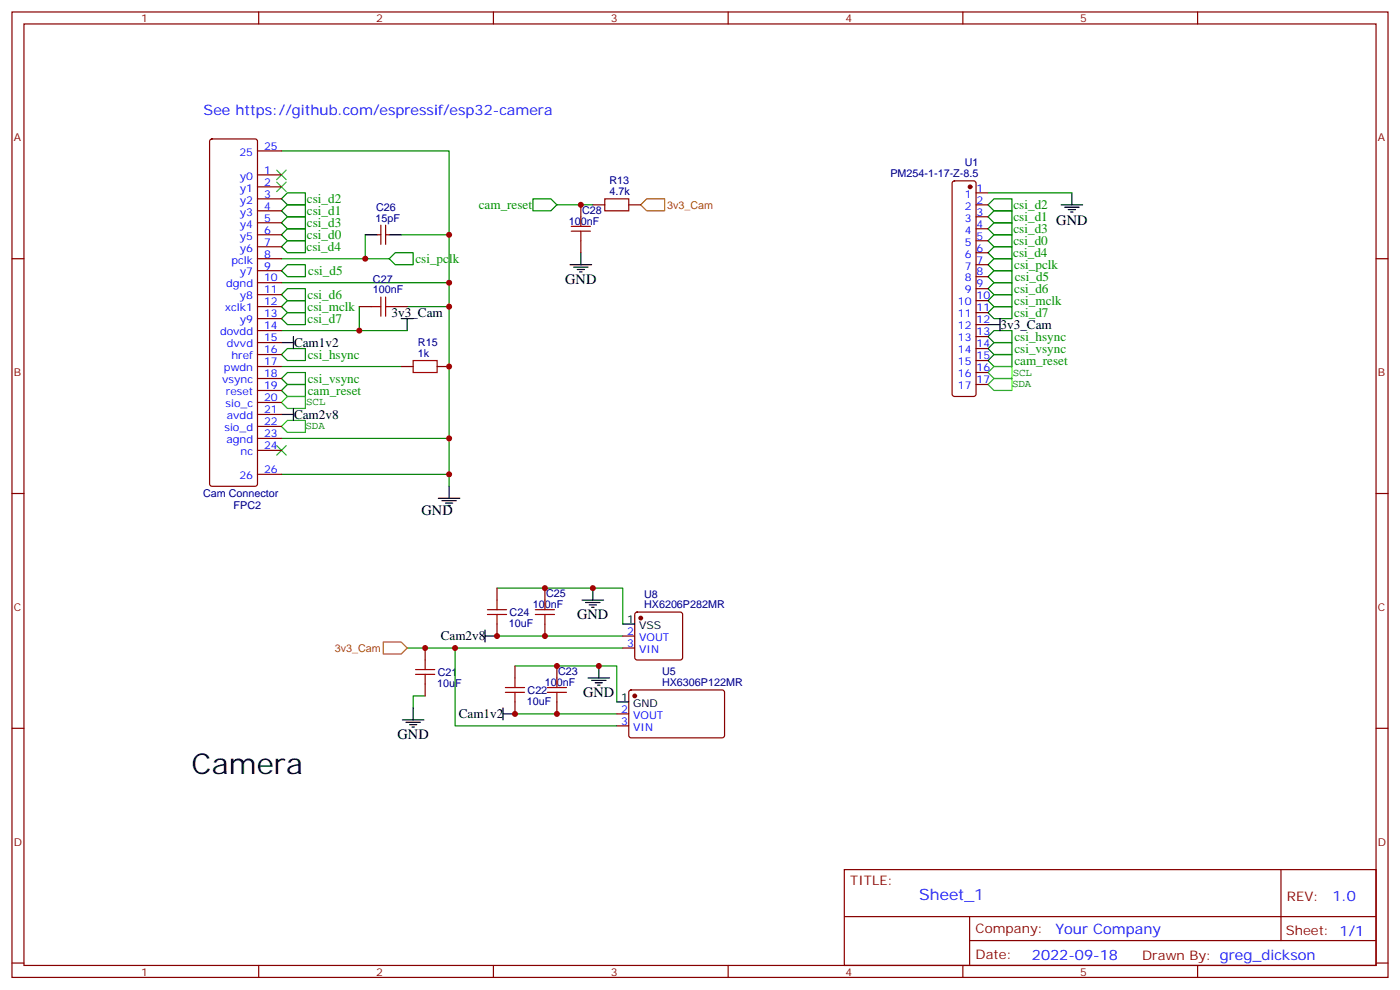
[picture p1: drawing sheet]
<svg xmlns="http://www.w3.org/2000/svg" width="412mm" height="292mm" viewBox="0 0 412 292" stroke-linecap="round" stroke-linejoin="round" font-family="sans-serif">
<g fill="none" stroke="#870000" stroke-width=".35">
<path d="M3.5 3.5h405.4v284.4h-405.4zM7.1 7.1h398.2v277.2h-398.2zM76.2 3.5v3.6M145.3 3.5v3.6M214.5 3.5v3.6M283.6 3.5v3.6M352.8 3.5v3.6M62 41.1l.4-.2h12.7l.5 .2 .2 .5v100.9l-.2 .5-.5 .2h-12.7l-.5-.2-.2-.5v-100.9zM75.8 51.5h7.1M75.8 55h7.1M75.8 58.6h7.1M75.8 44.5h7.1"/>
<path d="M280.7 53.5l.5-.2h5.6l.5 .2 .2 .5v62.1l-.2 .5-.5 .2h-5.6l-.5-.3-.2-.4v-62.1zM287.5 56.8h3.5M3.5 76.2h3.6M75.8 76.2h7.1M75.8 69.1h7.1M75.8 62.1h7.1M75.8 65.6h7.1M75.8 72.7h7.1M75.8 79.7h7.1M111.1 69.1h1.1M112.2 66.3v5.7M113.6 66.3v5.7"/>
<path d="M113.6 69.1h1.1M171.1 60.3v3.6M171.1 70.9v3.5M174.6 60.3h3.6M185.2 60.3h3.5M287.5 60.3h3.5M287.5 63.9h3.5M287.5 67.4h3.5M287.5 70.9h3.5M287.5 74.4h3.5M287.5 78h3.5M405.3 76.2h3.6"/>
<path d="M75.8 90.3h7.1M75.8 83.3h7.1M75.8 86.8h7.1M75.8 93.8h7.1M75.8 97.4h7.1M105.8 90.3h3.6M116.4 90.3h3.5M287.5 81.5h3.5M287.5 85h3.5M287.5 88.5h3.5M287.5 92.1h3.5M287.5 95.6h3.5"/>
<path d="M287.5 99.1h3.5M75.8 108h7.1M75.8 100.9h7.1M75.8 104.4h7.1M75.8 111.5h7.1M75.8 115h7.1M75.8 118.5h7.1M118.2 108h3.5M128.8 108h3.5M287.5 102.7h3.5M287.5 106.2h3.5M287.5 109.7h3.5"/>
<path d="M287.5 113.2h3.5M75.8 122.1h7.1M75.8 125.6h7.1M75.8 129.1h7.1M75.8 132.6h7.1M75.8 139.7h7.1M3.5 145.3h3.6M405.3 145.3h3.6M146.4 173.2v3.5M160.5 173.2v3.5M125.2 190.9v3.5M146.4 183.8v3.5"/>
<path d="M151.7 196.1v3.6M160.5 183.8v3.5M164 196.1v3.6M183.4 187.3h3.6M183.4 190.9h3.6M187.2 180.5l.5-.2h12.7l.5 .2 .2 .5v12.7l-.3 .5-.4 .2h-12.7l-.5-.3-.2-.4v-12.7zM3.5 214.5h3.6M125.2 201.4v3.6M151.7 206.7v3.6M164 206.7v3.6M181.7 210.3h3.5M181.7 213.8h3.5"/>
<path d="M185.4 203.4l.5-.2 27.1 .1 .4 .6v13l-.7 .4-27.1-.1-.4-.6v-12.7zM405.3 214.5h3.6M248.7 256.1h156.6v28.2h-156.6zM377.3 256.1v20.9M248.7 270h156.5M285.6 277h119.6M285.6 270v14.1M3.5 283.6h3.6M76.2 284.3v3.6M145.3 284.3v3.6M214.5 284.3v3.6M283.6 284.3v3.6"/>
<path d="M352.8 284.3v3.6M405.3 283.6h3.6"/>
</g>
<g fill="none" stroke="#008700" stroke-width=".35">
<path d="M82.9 44.5h49.4v98.7M291 56.8h24.7M82.9 76.2h31.8M107.6 69.1v7.1M118.2 69.1h14.1M164 60.3h10.6M82.9 83.3h49.4M82.9 97.4h37M105.8 90.3v7.1M119.9 90.3h12.4M82.9 108h35.3M82.9 129.1h49.4"/>
<path d="M82.9 139.7h49.4M146.4 173.2h37v10.6M119.9 190.9h14.2M146.4 187.3h37M151.7 196.1h30v10.6M183.4 190.9h-49.3v22.9h47.6M125.2 205h-3.5v3.5M151.7 210.3h30"/>
</g>
<g fill="none" stroke="#000" stroke-width=".35">
<path d="M315.7 56.8v3.5M107.6 69.1h3.5M114.7 69.1h3.5M167.9 78h6.4M169 78.7h4.2M170 79.4h2.2M171.1 74.4v3.6M312.6 60.3h6.3M313.6 61h4.3M314.7 61.7h2.1M315.4 62.4h.7M86.4 99.1v3.6"/>
<path d="M118.2 93.8h3.5M119.9 93.8v3.6M170.7 80.1h.7M291 95.6h3.6M294.6 93.8v3.6M82.9 100.9h3.5M82.9 122.1h3.5M86.4 120.3v3.5M129.1 146.8h6.4M130.2 147.5h4.2M131.2 148.2h2.1M131.9 148.9h.7"/>
<path d="M132.3 143.2v3.6M171.4 176.7h6.4M172.5 177.4h4.2M173.6 178.2h2.1M174.3 178.9h.7M174.6 173.2v3.5M142.9 187.3h3.5M142.9 185.6v3.5M173.2 199.7h6.4M176.4 196.1v3.6M183.4 183.8h3.6M118.5 212h6.4"/>
<path d="M119.6 212.7h4.2M120.6 213.4h2.2M121.4 214.1h.7M121.7 208.5v3.5M148.2 210.3h3.5M148.2 208.5v3.5M174.3 200.4h4.2M175.3 201.1h2.1M176 201.8h.7M181.7 206.7h3.5"/>
</g>
<path d="M188.7 60.3l1.8-1.7h5.3v3.5h-5.3zM112.9 189.1h5.3l1.7 1.8-1.7 1.7h-5.3z" fill="none" stroke="#c60" stroke-width=".35"/>
<g fill="none" stroke="#a10000" stroke-width=".35">
<path d="M178.2 58.6h7v3.5h-7zM168.3 68.1h5.6M168.3 66.7h5.6M171.1 63.9v2.8M171.1 68.1v2.8M109.4 90.3h2.8M112.2 87.5v5.6M113.6 87.5v5.6M113.6 90.3h2.8M121.7 106.2h7.1v3.5h-7.1zM143.6 179.6h5.6M146.4 176.7v2.9"/>
<path d="M157.7 179.6h5.6M160.5 176.7v2.9M122.4 198.6h5.7M122.4 197.2h5.7M125.2 194.4v2.8M125.2 198.6v2.8M143.6 181h5.6M146.4 181v2.8M151.7 199.7v2.8M157.7 181h5.6M160.5 181v2.8M164 199.7v2.8"/>
<path d="M148.9 203.9h5.6M148.9 202.5h5.6M151.7 203.9v2.8M161.2 203.9h5.7M161.2 202.5h5.7M164 203.9v2.8"/>
</g>
<g fill="none" stroke="#060" stroke-width=".35">
<path d="M82.9 58.6l1.8-1.8h5.3v3.5h-5.3zM157 58.6h5.3l1.7 1.7-1.7 1.8h-5.3zM82.9 69.1l1.8-1.7h5.3v3.5h-5.3zM82.9 65.6l1.8-1.7h5.3v3.5h-5.3zM82.9 62.1l1.8-1.8h5.3v3.6h-5.3zM82.9 79.7l1.8-1.7h5.3v3.5h-5.3zM82.9 72.7l1.8-1.8h5.3v3.5h-5.3zM114.7 76.2l1.7-1.8h5.3v3.6h-5.3zM291 60.3l1.8-1.7h5.3v3.5h-5.3zM291 63.9l1.8-1.8h5.3v3.5h-5.3zM291 67.4l1.8-1.8h5.3v3.5h-5.3zM291 70.9l1.8-1.8h5.3v3.6h-5.3z"/>
<path d="M291 74.4l1.8-1.7h5.3v3.5h-5.3zM291 78l1.8-1.8h5.3v3.5h-5.3zM82.9 93.8l1.8-1.7h5.3v3.5h-5.3zM82.9 90.3l1.8-1.8h5.3v3.6h-5.3zM82.9 86.8l1.8-1.8h5.3v3.5h-5.3zM291 81.5l1.8-1.8h5.3v3.6h-5.3zM291 85l1.8-1.7h5.3v3.5h-5.3zM291 88.5l1.8-1.7h5.3v3.5h-5.3zM291 92.1l1.8-1.8h5.3v3.5h-5.3zM291 99.1l1.8-1.7h5.3v3.5h-5.3zM82.9 111.5l1.8-1.8h5.3v3.5h-5.3zM82.9 115l1.8-1.8h5.3v3.6h-5.3z"/>
<path d="M84.7 102.7h5.3v3.5h-5.3l-1.8-1.8zM291 102.7l1.8-1.8h5.3v3.5h-5.3zM291 106.2l1.8-1.8h5.3v3.6h-5.3z"/>
</g>
<path d="M81.5 53.6l2.8 2.8M81.5 50.1l2.8 2.8M84.3 53.6l-2.8 2.8M84.3 50.1l-2.8 2.8M81.5 131.2l2.8 2.9M84.3 131.2l-2.8 2.9" fill="none" stroke="#3c3" stroke-width=".35"/>
<g fill="#870000" stroke="#870000" stroke-width=".35">
<circle cx="188.7" cy="182" r=".53"/>
<circle cx="187" cy="205" r=".53"/>
<circle cx="285.7" cy="55" r=".53"/>
</g>
<path d="M84.7 116.8h5.3v3.5h-5.3l-1.8-1.8zM291 109.7l1.8-1.7h5.3v3.5h-5.3zM292.8 111.5h5.3v3.5h-5.3l-1.8-1.8zM84.7 123.8h5.3v3.6h-5.3l-1.8-1.8z" fill="none" stroke="#3f0" stroke-width=".35"/>
<g fill="#c00">
<circle cx="125.2" cy="190.9" r=".88"/>
<circle cx="132.3" cy="69.1" r=".88"/>
<circle cx="132.3" cy="83.3" r=".88"/>
<circle cx="132.3" cy="90.3" r=".88"/>
<circle cx="132.3" cy="139.7" r=".88"/>
<circle cx="132.3" cy="129.1" r=".88"/>
<circle cx="132.3" cy="107.9" r=".88"/>
<circle cx="171.1" cy="60.3" r=".88"/>
<circle cx="146.4" cy="187.3" r=".88"/>
<circle cx="151.7" cy="210.3" r=".88"/>
<circle cx="176.4" cy="196.1" r=".88"/>
<circle cx="174.6" cy="173.2" r=".88"/>
<circle cx="164" cy="196.1" r=".88"/>
<circle cx="160.5" cy="173.2" r=".88"/>
<circle cx="160.5" cy="187.3" r=".88"/>
<circle cx="164" cy="210.3" r=".88"/>
<circle cx="134.1" cy="190.9" r=".88"/>
<circle cx="105.8" cy="97.4" r=".88"/>
<circle cx="107.6" cy="76.2" r=".88"/>
</g>
<text font-size="8.5" x="56.4" y="227.9">Camera</text>
<text font-size="4.6" fill="#00f" x="270.8" y="265.1">Sheet_1</text>
<g font-size="4.2" fill="#00f">
<text x="60" y="33.9">See https://github.com/espressif/esp32-camera</text>
<text x="392.5" y="265.4">1.0</text>
<text x="310.9" y="274.9">Your Company</text>
<text x="304" y="282.7">2022-09-18</text>
</g>
<g font-size="4.2">
<text x="311.2" y="66.4">GND</text>
<text x="166.5" y="83.6">GND</text>
<text x="124.2" y="151.7">GND</text>
<text x="170" y="182.4">GND</text>
<text x="171.8" y="205.3">GND</text>
<text x="117.1" y="217.7">GND</text>
</g>
<g font-size="3.9" fill="#090">
<text x="90.4" y="59.8">csi_d2</text>
<text x="90.4" y="63.3">csi_d1</text>
<text x="141" y="61.5">cam_reset</text>
<text x="298.5" y="61.6">csi_d2</text>
<text x="298.5" y="65.1">csi_d1</text>
<text x="90.4" y="70.4">csi_d0</text>
<text x="90.4" y="66.8">csi_d3</text>
<text x="298.5" y="68.6">csi_d3</text>
<text x="90.3" y="73.9">csi_d4</text>
<text x="122.4" y="77.4">csi_pclk</text>
<text x="298.4" y="75.7">csi_d4</text>
<text x="298.5" y="72.1">csi_d0</text>
<text x="90.8" y="80.9">csi_d5</text>
<text x="298.7" y="79.2">csi_pclk</text>
<text x="298.9" y="82.7">csi_d5</text>
<text x="90.6" y="88">csi_d6</text>
<text x="298.7" y="86.2">csi_d6</text>
<text x="298.8" y="89.7">csi_mclk</text>
<text x="90.6" y="95">csi_d7</text>
<text x="90.6" y="91.5">csi_mclk</text>
<text x="298.7" y="93.3">csi_d7</text>
<text x="298.8" y="100.4">csi_hsync</text>
<text x="90.7" y="105.7">csi_hsync</text>
<text x="298.8" y="107.5">cam_reset</text>
<text x="298.8" y="104">csi_vsync</text>
<text x="90.7" y="112.8">csi_vsync</text>
<text x="90.7" y="116.3">cam_reset</text>
</g>
<g font-size="3.9">
<text x="115.3" y="93.3">3v3_Cam</text>
<text x="294.7" y="96.9">3v3_Cam</text>
<text x="86.6" y="102.1">Cam1v2</text>
<text x="86.6" y="123.3">Cam2v8</text>
<text x="129.8" y="188.6">Cam2v8</text>
<text x="135.1" y="211.5">Cam1v2</text>
</g>
<g font-size="3.9" fill="#800">
<text x="250.5" y="260.7">TITLE:</text>
<text x="379.1" y="265.4">REV:</text>
<text x="287.4" y="274.9">Company:</text>
<text x="378.7" y="275.5">Sheet: 1/1</text>
<text x="287.4" y="282.6">Date:</text>
<text x="336.4" y="282.7">Drawn By: greg_dickson</text>
</g>
<g font-size="3.2" fill="#800">
<text x="41.6" y="6.5">1</text>
<text x="110.8" y="6.5">2</text>
<text x="179.9" y="6.5">3</text>
<text x="249.1" y="6.5">4</text>
<text x="318.2" y="6.5">5</text>
<text x="4.1" y="41.6">A</text>
<text x="405.9" y="41.6">A</text>
<text x="4.1" y="110.8">B</text>
<text x="405.9" y="110.8">B</text>
<text x="4.1" y="179.9">C</text>
<text x="405.9" y="179.9">C</text>
<text x="4.1" y="249.1">D</text>
<text x="405.9" y="249.1">D</text>
<text x="41.6" y="287.3">1</text>
<text x="110.8" y="287.3">2</text>
<text x="179.9" y="287.3">3</text>
<text x="249.1" y="287.3">4</text>
<text x="318.2" y="287.3">5</text>
</g>
<g font-size="3.2" fill="#00f">
<text x="70.5" y="45.9">25</text>
<text x="77.8" y="44.1">25</text>
<text x="70.7" y="52.9">y0</text>
<text x="77.8" y="51.2">1</text>
<text x="70.7" y="56.4">y1</text>
<text x="70.7" y="60">y2</text>
<text x="77.8" y="54.7">2</text>
<text x="77.8" y="58.2">3</text>
<text x="284.2" y="58.2">1</text>
<text x="287.7" y="56.4">1</text>
<text x="287.7" y="60">2</text>
<text x="70.7" y="63.5">y3</text>
<text x="77.8" y="61.7">4</text>
<text x="77.8" y="65.3">5</text>
<text x="284.2" y="61.7">2</text>
<text x="284.2" y="65.3">3</text>
<text x="287.7" y="63.5">3</text>
<text x="70.7" y="67">y4</text>
<text x="70.7" y="70.6">y5</text>
<text x="77.8" y="68.8">6</text>
<text x="284.2" y="68.8">4</text>
<text x="287.7" y="67">4</text>
<text x="287.7" y="70.6">5</text>
<text x="68.2" y="77.6">pclk</text>
<text x="70.7" y="74.1">y6</text>
<text x="77.8" y="72.3">7</text>
<text x="77.8" y="75.8">8</text>
<text x="284.2" y="72.3">5</text>
<text x="284.2" y="75.8">6</text>
<text x="287.7" y="74.1">6</text>
<text x="287.7" y="77.6">7</text>
<text x="70.7" y="81.1">y7</text>
<text x="77.8" y="79.4">9</text>
<text x="77.8" y="82.9">10</text>
<text x="284.2" y="79.4">7</text>
<text x="284.2" y="82.9">8</text>
<text x="287.7" y="81.1">8</text>
<text x="66.6" y="84.7">dgnd</text>
<text x="70.7" y="88.2">y8</text>
<text x="77.8" y="86.4">11</text>
<text x="77.8" y="90">12</text>
<text x="282.2" y="90">10</text>
<text x="284.2" y="86.4">9</text>
<text x="287.7" y="84.7">9</text>
<text x="287.7" y="88.2">10</text>
<text x="66.3" y="91.7">xclk1</text>
<text x="70.7" y="95.2">y9</text>
<text x="77.8" y="93.5">13</text>
<text x="282.2" y="93.5">11</text>
<text x="287.7" y="91.7">11</text>
<text x="287.7" y="95.2">12</text>
<text x="64.8" y="98.8">dovdd</text>
<text x="77.8" y="97">14</text>
<text x="77.8" y="100.5">15</text>
<text x="282.2" y="97">12</text>
<text x="282.2" y="100.5">13</text>
<text x="287.7" y="98.8">13</text>
<text x="66.8" y="102.3">dvvd</text>
<text x="68.2" y="105.8">href</text>
<text x="77.8" y="104.1">16</text>
<text x="77.8" y="107.6">17</text>
<text x="282.2" y="104.1">14</text>
<text x="282.2" y="107.6">15</text>
<text x="287.7" y="102.3">14</text>
<text x="287.7" y="105.8">15</text>
<text x="65.5" y="112.9">vsync</text>
<text x="66" y="109.4">pwdn</text>
<text x="77.8" y="111.1">18</text>
<text x="282.2" y="111.1">16</text>
<text x="287.7" y="109.4">16</text>
<text x="287.7" y="112.9">17</text>
<text x="66.4" y="119.9">sio_c</text>
<text x="66.5" y="116.4">reset</text>
<text x="77.8" y="114.7">19</text>
<text x="77.8" y="118.2">20</text>
<text x="282.2" y="114.7">17</text>
<text x="66.8" y="123.5">avdd</text>
<text x="77.8" y="121.7">21</text>
<text x="77.8" y="125.2">22</text>
<text x="66.1" y="127">sio_d</text>
<text x="66.7" y="130.5">agnd</text>
<text x="77.8" y="128.8">23</text>
<text x="70.9" y="134.1">nc</text>
<text x="77.8" y="132.3">24</text>
<text x="70.5" y="141.1">26</text>
<text x="77.8" y="139.3">26</text>
<text x="184.8" y="187">2</text>
<text x="184.8" y="190.5">3</text>
<text x="188.3" y="188.7">VOUT</text>
<text x="188.3" y="192.3">VIN</text>
<text x="183" y="209.9">2</text>
<text x="183" y="213.4">3</text>
<text x="186.5" y="211.7">VOUT</text>
<text x="186.5" y="215.2">VIN</text>
</g>
<g font-size="3.2" fill="#000080">
<text x="262.3" y="52.2">PM254-1-17-Z-8.5</text>
<text x="284.2" y="49">U1</text>
<text x="179.5" y="57.5">4.7k</text>
<text x="179.5" y="54.3">R13</text>
<text x="110.6" y="65.3">15pF</text>
<text x="110.8" y="62.1">C26</text>
<text x="171.5" y="62.9">C28</text>
<text x="167.6" y="66.3">100nF</text>
<text x="109.9" y="83.2">C27</text>
<text x="109.9" y="86.4">100nF</text>
<text x="123.1" y="101.9">R15</text>
<text x="123.1" y="105.1">1k</text>
<text x="59.8" y="146.3">Cam Connector</text>
<text x="68.8" y="149.9">FPC2</text>
<text x="157" y="179.2">100nF</text>
<text x="160.9" y="175.8">C25</text>
<text x="189.7" y="179.2">HX6206P282MR</text>
<text x="189.7" y="176">U8</text>
<text x="149.9" y="184.6">10uF</text>
<text x="150.1" y="181.4">C24</text>
<text x="128.8" y="202.2">10uF</text>
<text x="128.9" y="199.1">C21</text>
<text x="160.5" y="202.1">100nF</text>
<text x="164.4" y="198.7">C23</text>
<text x="195" y="202.1">HX6306P122MR</text>
<text x="195" y="198.9">U5</text>
<text x="155.2" y="207.5">10uF</text>
<text x="155.4" y="204.3">C22</text>
</g>
<g font-size="3.2" fill="#c60">
<text x="196.5" y="61.4">3v3_Cam</text>
<text x="98.6" y="192">3v3_Cam</text>
</g>
<g font-size="3.2" fill="#060">
<text x="298.3" y="110.6">SCL</text>
<text x="90.2" y="119.4">SCL</text>
<text x="298.1" y="114.1">SDA</text>
<text x="90" y="126.5">SDA</text>
</g>
<g font-size="3.2">
<text x="184.8" y="183.4">1</text>
<text x="188.3" y="185.2">VSS</text>
<text x="183" y="206.4">1</text>
<text x="186.5" y="208.1">GND</text>
</g>
</svg>
